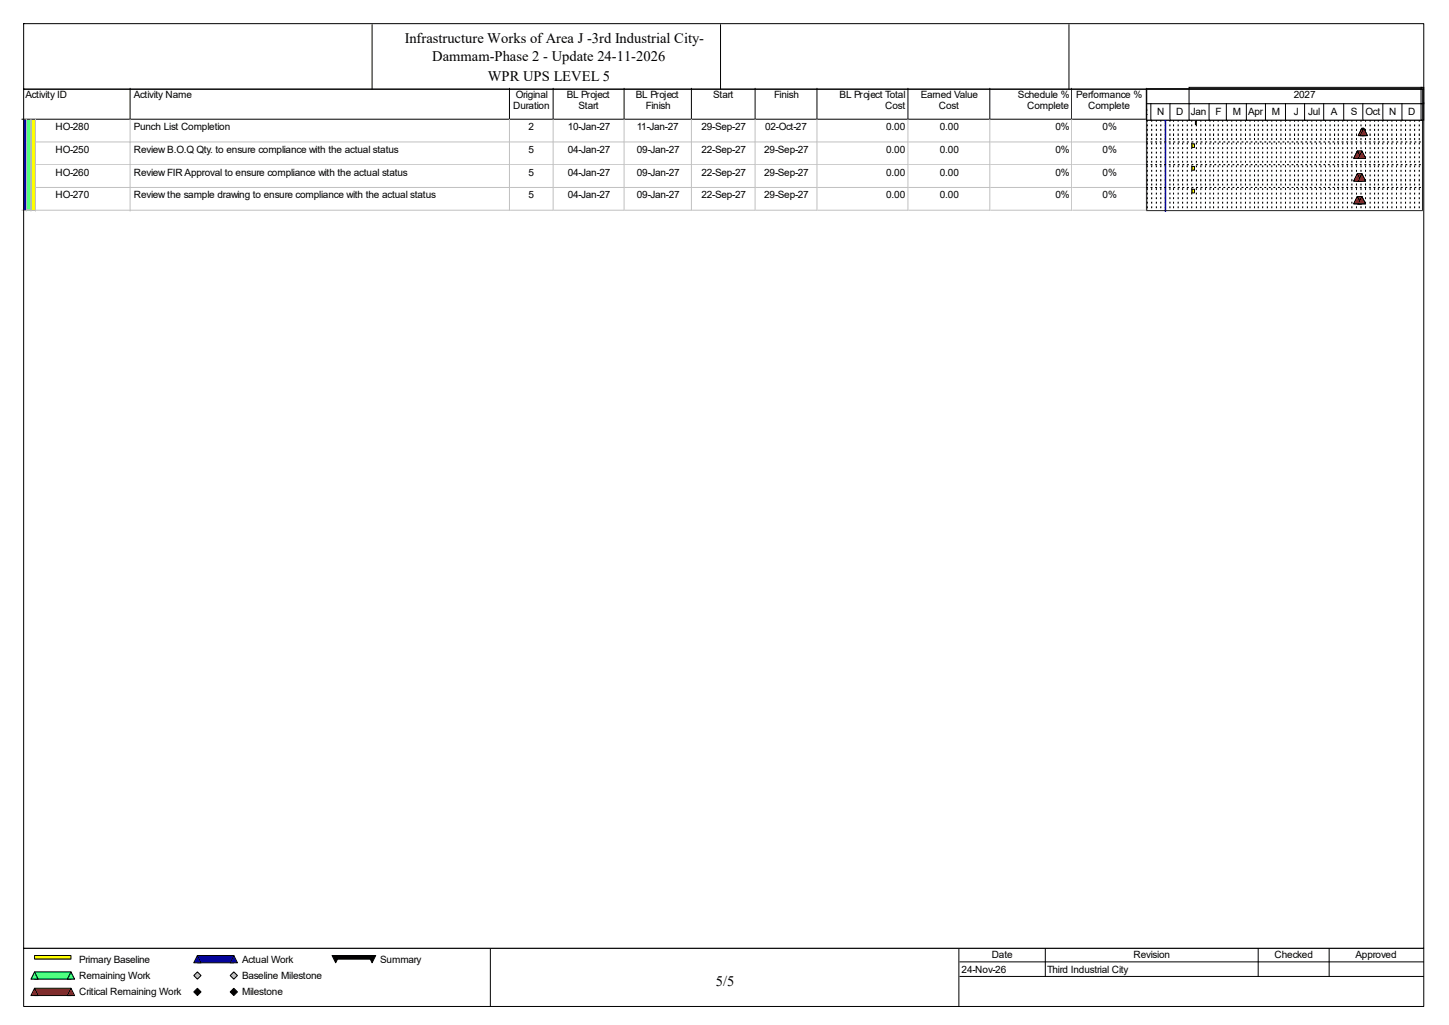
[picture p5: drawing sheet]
<svg xmlns="http://www.w3.org/2000/svg" width="420mm" height="297mm" viewBox="0 0 420 297" stroke-linecap="round" stroke-linejoin="round" font-family="sans-serif">
<path d="M37.7 25.6v8.9h-31.4" fill="none" stroke="#000" stroke-width=".29"/>
<path d="M38 25.6h109.9v9.2h-109.9z" fill="#fff"/>
<path d="M147.7 25.6v8.9h-110" fill="none" stroke="#000" stroke-width=".29"/>
<path d="M147.9 25.6h12.7v9.2h-12.7z" fill="#fff"/>
<path d="M160.3 25.6v8.9h-12.6" fill="none" stroke="#000" stroke-width=".29"/>
<path d="M160.6 25.6h20.5v9.2h-20.5z" fill="#fff"/>
<path d="M180.9 25.6v8.9h-20.6" fill="none" stroke="#000" stroke-width=".29"/>
<path d="M181.1 25.6h19.6v9.2h-19.6z" fill="#fff"/>
<path d="M200.4 25.6v8.9h-19.5" fill="none" stroke="#000" stroke-width=".29"/>
<path d="M200.7 25.6h18.4v9.2h-18.4z" fill="#fff"/>
<path d="M218.9 25.6v8.9h-18.5" fill="none" stroke="#000" stroke-width=".29"/>
<path d="M219.1 25.6h18v9.2h-18z" fill="#fff"/>
<path d="M236.8 25.6v8.9h-17.9" fill="none" stroke="#000" stroke-width=".29"/>
<path d="M237.1 25.6h26.3v9.2h-26.3z" fill="#fff"/>
<path d="M263.2 25.6v8.9h-26.4" fill="none" stroke="#000" stroke-width=".29"/>
<path d="M263.4 25.6h23.7v9.2h-23.7z" fill="#fff"/>
<path d="M286.9 25.6v8.9h-23.7" fill="none" stroke="#000" stroke-width=".29"/>
<path d="M287.1 25.6h23.8v9.2h-23.8z" fill="#fff"/>
<path d="M310.6 25.6v8.9h-23.7" fill="none" stroke="#000" stroke-width=".29"/>
<path d="M310.9 25.6h21.6v9.2h-21.6z" fill="#fff"/>
<path d="M332.3 25.6v8.9h-21.7" fill="none" stroke="#000" stroke-width=".29"/>
<path d="M6.6 34.8h1.3v6.6h-1.3z" fill="#00f"/>
<path d="M7.6 34.5v6.9" fill="none" stroke="#c0c0c0" stroke-width=".29"/>
<path d="M7.9 34.8h1.3v6.6h-1.3z" fill="#80ff80"/>
<path d="M9 34.5v6.9" fill="none" stroke="#c0c0c0" stroke-width=".29"/>
<path d="M9.2 34.8h1.3v6.6h-1.3z" fill="#ff0"/>
<path d="M10.3 34.5v6.9" fill="none" stroke="#c0c0c0" stroke-width=".29"/>
<path d="M10.5 34.8h27.5v6.6h-27.5z" fill="#fff"/>
<path d="M37.7 34.5v6.9M10.3 41.1h27.7" fill="none" stroke="#c0c0c0" stroke-width=".29"/>
<path d="M38 34.8h109.9v6.6h-109.9z" fill="#fff"/>
<path d="M147.7 34.5v6.6h-109.7" fill="none" stroke="#c0c0c0" stroke-width=".29"/>
<path d="M147.9 34.8h12.7v6.6h-12.7z" fill="#fff"/>
<path d="M160.3 34.5v6.6h-12.4" fill="none" stroke="#c0c0c0" stroke-width=".29"/>
<path d="M160.6 34.8h20.5v6.6h-20.5z" fill="#fff"/>
<path d="M180.9 34.5v6.6h-20.3" fill="none" stroke="#c0c0c0" stroke-width=".29"/>
<path d="M181.1 34.8h19.6v6.6h-19.6z" fill="#fff"/>
<path d="M200.4 34.5v6.6h-19.2" fill="none" stroke="#c0c0c0" stroke-width=".29"/>
<path d="M200.7 34.8h18.4v6.6h-18.4z" fill="#fff"/>
<path d="M218.9 34.5v6.6h-18.2" fill="none" stroke="#c0c0c0" stroke-width=".29"/>
<path d="M219.1 34.8h18v6.6h-18z" fill="#fff"/>
<path d="M236.8 34.5v6.6h-17.7" fill="none" stroke="#c0c0c0" stroke-width=".29"/>
<path d="M237.1 34.8h26.3v6.6h-26.3z" fill="#fff"/>
<path d="M263.2 34.5v6.6h-26.1" fill="none" stroke="#c0c0c0" stroke-width=".29"/>
<path d="M263.4 34.8h23.7v6.6h-23.7z" fill="#fff"/>
<path d="M286.9 34.5v6.6h-23.5" fill="none" stroke="#c0c0c0" stroke-width=".29"/>
<path d="M287.1 34.8h23.8v6.6h-23.8z" fill="#fff"/>
<path d="M310.6 34.5v6.6h-23.4" fill="none" stroke="#c0c0c0" stroke-width=".29"/>
<path d="M310.9 34.8h21.6v6.6h-21.6z" fill="#fff"/>
<path d="M332.3 34.5v6.6h-21.4" fill="none" stroke="#c0c0c0" stroke-width=".29"/>
<path d="M6.6 41.4h1.3v6.6h-1.3z" fill="#00f"/>
<path d="M7.6 41.1v6.9" fill="none" stroke="#c0c0c0" stroke-width=".29"/>
<path d="M7.9 41.4h1.3v6.6h-1.3z" fill="#80ff80"/>
<path d="M9 41.1v6.9" fill="none" stroke="#c0c0c0" stroke-width=".29"/>
<path d="M9.2 41.4h1.3v6.6h-1.3z" fill="#ff0"/>
<path d="M10.3 41.1v6.9" fill="none" stroke="#c0c0c0" stroke-width=".29"/>
<path d="M10.5 41.4h27.5v6.6h-27.5z" fill="#fff"/>
<path d="M10.3 47.7h27.7M37.7 41.1v6.9" fill="none" stroke="#c0c0c0" stroke-width=".29"/>
<path d="M38 41.4h109.9v6.6h-109.9z" fill="#fff"/>
<path d="M147.7 41.1v6.6h-109.7" fill="none" stroke="#c0c0c0" stroke-width=".29"/>
<path d="M147.9 41.4h12.7v6.6h-12.7z" fill="#fff"/>
<path d="M160.3 41.1v6.6h-12.4" fill="none" stroke="#c0c0c0" stroke-width=".29"/>
<path d="M160.6 41.4h20.5v6.6h-20.5z" fill="#fff"/>
<path d="M180.9 41.1v6.6h-20.3" fill="none" stroke="#c0c0c0" stroke-width=".29"/>
<path d="M181.1 41.4h19.6v6.6h-19.6z" fill="#fff"/>
<path d="M200.4 41.1v6.6h-19.2" fill="none" stroke="#c0c0c0" stroke-width=".29"/>
<path d="M200.7 41.4h18.4v6.6h-18.4z" fill="#fff"/>
<path d="M218.9 41.1v6.6h-18.2" fill="none" stroke="#c0c0c0" stroke-width=".29"/>
<path d="M219.1 41.4h18v6.6h-18z" fill="#fff"/>
<path d="M236.8 41.1v6.6h-17.7" fill="none" stroke="#c0c0c0" stroke-width=".29"/>
<path d="M237.1 41.4h26.3v6.6h-26.3z" fill="#fff"/>
<path d="M263.2 41.1v6.6h-26.1" fill="none" stroke="#c0c0c0" stroke-width=".29"/>
<path d="M263.4 41.4h23.7v6.6h-23.7z" fill="#fff"/>
<path d="M286.9 41.1v6.6h-23.5" fill="none" stroke="#c0c0c0" stroke-width=".29"/>
<path d="M287.1 41.4h23.8v6.6h-23.8z" fill="#fff"/>
<path d="M310.6 41.1v6.6h-23.4" fill="none" stroke="#c0c0c0" stroke-width=".29"/>
<path d="M310.9 41.4h21.6v6.6h-21.6z" fill="#fff"/>
<path d="M332.3 41.1v6.6h-21.4" fill="none" stroke="#c0c0c0" stroke-width=".29"/>
<path d="M6.6 48h1.3v6.6h-1.3z" fill="#00f"/>
<path d="M7.6 47.7v6.9" fill="none" stroke="#c0c0c0" stroke-width=".29"/>
<path d="M7.9 48h1.3v6.6h-1.3z" fill="#80ff80"/>
<path d="M9 47.7v6.9" fill="none" stroke="#c0c0c0" stroke-width=".29"/>
<path d="M9.2 48h1.3v6.6h-1.3z" fill="#ff0"/>
<path d="M10.3 47.7v6.9" fill="none" stroke="#c0c0c0" stroke-width=".29"/>
<path d="M10.5 48h27.5v6.6h-27.5z" fill="#fff"/>
<path d="M10.3 54.3h27.7M37.7 47.7v6.9" fill="none" stroke="#c0c0c0" stroke-width=".29"/>
<path d="M38 48h109.9v6.6h-109.9z" fill="#fff"/>
<path d="M147.7 47.7v6.6h-109.7" fill="none" stroke="#c0c0c0" stroke-width=".29"/>
<path d="M147.9 48h12.7v6.6h-12.7z" fill="#fff"/>
<path d="M160.3 47.7v6.6h-12.4" fill="none" stroke="#c0c0c0" stroke-width=".29"/>
<path d="M160.6 48h20.5v6.6h-20.5z" fill="#fff"/>
<path d="M180.9 47.7v6.6h-20.3" fill="none" stroke="#c0c0c0" stroke-width=".29"/>
<path d="M181.1 48h19.6v6.6h-19.6z" fill="#fff"/>
<path d="M200.4 47.7v6.6h-19.2" fill="none" stroke="#c0c0c0" stroke-width=".29"/>
<path d="M200.7 48h18.4v6.6h-18.4z" fill="#fff"/>
<path d="M218.9 47.7v6.6h-18.2" fill="none" stroke="#c0c0c0" stroke-width=".29"/>
<path d="M219.1 48h18v6.6h-18z" fill="#fff"/>
<path d="M236.8 47.7v6.6h-17.7" fill="none" stroke="#c0c0c0" stroke-width=".29"/>
<path d="M237.1 48h26.3v6.6h-26.3z" fill="#fff"/>
<path d="M263.2 47.7v6.6h-26.1" fill="none" stroke="#c0c0c0" stroke-width=".29"/>
<path d="M263.4 48h23.7v6.6h-23.7z" fill="#fff"/>
<path d="M286.9 47.7v6.6h-23.5" fill="none" stroke="#c0c0c0" stroke-width=".29"/>
<path d="M287.1 48h23.8v6.6h-23.8z" fill="#fff"/>
<path d="M310.6 47.7v6.6h-23.4" fill="none" stroke="#c0c0c0" stroke-width=".29"/>
<path d="M310.9 48h21.6v6.6h-21.6z" fill="#fff"/>
<path d="M332.3 47.7v6.6h-21.4" fill="none" stroke="#c0c0c0" stroke-width=".29"/>
<path d="M6.6 54.6h1.3v6.6h-1.3z" fill="#00f"/>
<path d="M7.6 54.3v6.9M6.3 60.9h1.6" fill="none" stroke="#c0c0c0" stroke-width=".29"/>
<path d="M7.9 54.6h1.3v6.6h-1.3z" fill="#80ff80"/>
<path d="M9 54.3v6.9M7.6 60.9h1.6" fill="none" stroke="#c0c0c0" stroke-width=".29"/>
<path d="M9.2 54.6h1.3v6.6h-1.3z" fill="#ff0"/>
<path d="M10.3 54.3v6.9M9 60.9h1.5" fill="none" stroke="#c0c0c0" stroke-width=".29"/>
<path d="M10.5 54.6h27.5v6.6h-27.5z" fill="#fff"/>
<path d="M37.7 54.3v6.9M10.3 60.9h27.7" fill="none" stroke="#c0c0c0" stroke-width=".29"/>
<path d="M38 54.6h109.9v6.6h-109.9z" fill="#fff"/>
<path d="M147.7 54.3v6.6h-109.7" fill="none" stroke="#c0c0c0" stroke-width=".29"/>
<path d="M147.9 54.6h12.7v6.6h-12.7z" fill="#fff"/>
<path d="M160.3 54.3v6.6h-12.4" fill="none" stroke="#c0c0c0" stroke-width=".29"/>
<path d="M160.6 54.6h20.5v6.6h-20.5z" fill="#fff"/>
<path d="M180.9 54.3v6.6h-20.3" fill="none" stroke="#c0c0c0" stroke-width=".29"/>
<path d="M181.1 54.6h19.6v6.6h-19.6z" fill="#fff"/>
<path d="M200.4 54.3v6.6h-19.2" fill="none" stroke="#c0c0c0" stroke-width=".29"/>
<path d="M200.7 54.6h18.4v6.6h-18.4z" fill="#fff"/>
<path d="M218.9 54.3v6.6h-18.2" fill="none" stroke="#c0c0c0" stroke-width=".29"/>
<path d="M219.1 54.6h18v6.6h-18z" fill="#fff"/>
<path d="M236.8 54.3v6.6h-17.7" fill="none" stroke="#c0c0c0" stroke-width=".29"/>
<path d="M237.1 54.6h26.3v6.6h-26.3z" fill="#fff"/>
<path d="M263.2 54.3v6.6h-26.1" fill="none" stroke="#c0c0c0" stroke-width=".29"/>
<path d="M263.4 54.6h23.7v6.6h-23.7z" fill="#fff"/>
<path d="M286.9 54.3v6.6h-23.5" fill="none" stroke="#c0c0c0" stroke-width=".29"/>
<path d="M287.1 54.6h23.8v6.6h-23.8z" fill="#fff"/>
<path d="M310.6 54.3v6.6h-23.4" fill="none" stroke="#c0c0c0" stroke-width=".29"/>
<path d="M310.9 54.6h21.6v6.6h-21.6z" fill="#fff"/>
<path d="M332.3 54.3v6.6h-21.4" fill="none" stroke="#c0c0c0" stroke-width=".29"/>
<path d="M332.2 25.6h80.2v35.6h-80.2z" fill="#fff"/>
<path d="M332.2 25.5h79.9v9.3h-79.9z" fill-rule="evenodd" fill="#fff" stroke="#000" stroke-width=".29"/>
<g fill="none" stroke="#000" stroke-width=".29">
<path d="M332.5 34.8v.5M332.5 36.1v.6M332.5 37.4v.6M332.5 38.8v.5M333.8 34.8v.5M333.8 36.1v.6M333.8 37.4v.6M333.8 38.8v.5M335.2 34.8v.5M335.2 36.1v.6M335.2 37.4v.6M335.2 38.8v.5"/>
<path d="M336.5 34.8v.5M336.5 36.1v.6M336.5 37.4v.6M336.5 38.8v.5M337.8 34.8v.5M337.8 36.1v.6M337.8 37.4v.6M337.8 38.8v.5M339.1 34.8v.5M339.1 36.1v.6M339.1 37.4v.6M339.1 38.8v.5"/>
<path d="M340.2 34.8v.5M340.2 36.1v.6M340.2 37.4v.6M340.2 38.8v.5M341.5 34.8v.5M341.5 36.1v.6M341.5 37.4v.6M341.5 38.8v.5M342.8 34.8v.5M342.8 36.1v.6M342.8 37.4v.6M342.8 38.8v.5"/>
<path d="M344.1 34.8v.5M344.1 36.1v.6M344.1 37.4v.6M344.1 38.8v.5M345.4 34.8v.5M345.4 36.1v.6M345.4 37.4v.6M345.4 38.8v.5M346.8 34.8v.5M346.8 36.1v.6M346.8 37.4v.6M346.8 38.8v.5"/>
<path d="M348.1 34.8v.5M348.1 36.1v.6M348.1 37.4v.6M348.1 38.8v.5M349.4 34.8v.5M349.4 36.1v.6M349.4 37.4v.6M349.4 38.8v.5M350.7 34.8v.5M350.7 36.1v.6M350.7 37.4v.6M350.7 38.8v.5"/>
<path d="M351.8 34.8v.5M351.8 36.1v.6M351.8 37.4v.6M351.8 38.8v.5M353.1 34.8v.5M353.1 36.1v.6M353.1 37.4v.6M353.1 38.8v.5M354.4 34.8v.5M354.4 36.1v.6M354.4 37.4v.6M354.4 38.8v.5"/>
<path d="M355.7 34.8v.5M355.7 36.1v.6M355.7 37.4v.6M355.7 38.8v.5M357 34.8v.5M357 36.1v.6M357 37.4v.6M357 38.8v.5M358.4 34.8v.5M358.4 36.1v.6M358.4 37.4v.6M358.4 38.8v.5"/>
<path d="M359.7 34.8v.5M359.7 36.1v.6M359.7 37.4v.6M359.7 38.8v.5M361 34.8v.5M361 36.1v.6M361 37.4v.6M361 38.8v.5M362.3 34.8v.5M362.3 36.1v.6M362.3 37.4v.6M362.3 38.8v.5"/>
<path d="M363.6 34.8v.5M363.6 36.1v.6M363.6 37.4v.6M363.6 38.8v.5M364.7 34.8v.5M364.7 36.1v.6M364.7 37.4v.6M364.7 38.8v.5M366 34.8v.5M366 36.1v.6M366 37.4v.6M366 38.8v.5"/>
<path d="M367.3 34.8v.5M367.3 36.1v.6M367.3 37.4v.6M367.3 38.8v.5M368.6 34.8v.5M368.6 36.1v.6M368.6 37.4v.6M368.6 38.8v.5M370 34.8v.5M370 36.1v.6M370 37.4v.6M370 38.8v.5"/>
<path d="M371.3 34.8v.5M371.3 36.1v.6M371.3 37.4v.6M371.3 38.8v.5M372.6 34.8v.5M372.6 36.1v.6M372.6 37.4v.6M372.6 38.8v.5M373.9 34.8v.5M373.9 36.1v.6M373.9 37.4v.6M373.9 38.8v.5"/>
<path d="M375.2 34.8v.5M375.2 36.1v.6M375.2 37.4v.6M375.2 38.8v.5M376.3 34.8v.5M376.3 36.1v.6M376.3 37.4v.6M376.3 38.8v.5M377.6 34.8v.5M377.6 36.1v.6M377.6 37.4v.6M377.6 38.8v.5"/>
<path d="M378.9 34.8v.5M378.9 36.1v.6M378.9 37.4v.6M378.9 38.8v.5M380.2 34.8v.5M380.2 36.1v.6M380.2 37.4v.6M380.2 38.8v.5M381.6 34.8v.5M381.6 36.1v.6M381.6 37.4v.6M381.6 38.8v.5"/>
<path d="M382.9 34.8v.5M382.9 36.1v.6M382.9 37.4v.6M382.9 38.8v.5M384.2 34.8v.5M384.2 36.1v.6M384.2 37.4v.6M384.2 38.8v.5M385.5 34.8v.5M385.5 36.1v.6M385.5 37.4v.6M385.5 38.8v.5"/>
<path d="M386.8 34.8v.5M386.8 36.1v.6M386.8 37.4v.6M386.8 38.8v.5M387.9 34.8v.5M387.9 36.1v.6M387.9 37.4v.6M387.9 38.8v.5M389.2 34.8v.5M389.2 36.1v.6M389.2 37.4v.6M389.2 38.8v.5"/>
<path d="M390.5 34.8v.5M390.5 36.1v.6M390.5 37.4v.6M390.5 38.8v.5M391.8 34.8v.5M391.8 36.1v.6M391.8 37.4v.6M391.8 38.8v.5M393.2 34.8v.5M393.2 36.1v.6M393.2 37.4v.6M393.2 38.8v.5"/>
<path d="M394.5 34.8v.5M394.5 36.1v.6M394.5 37.4v.6M394.5 38.8v.5M395.8 34.8v.5M395.8 36.1v.6M395.8 37.4v.6M395.8 38.8v.5M397.1 34.8v.5M397.1 36.1v.6M397.1 37.4v.6M397.1 38.8v.5"/>
<path d="M398.4 34.8v.5M398.4 36.1v.6M398.4 37.4v.6M398.4 38.8v.5M399.5 34.8v.5M399.5 36.1v.6M399.5 37.4v.6M399.5 38.8v.5M400.8 34.8v.5M400.8 36.1v.6M400.8 37.4v.6M400.8 38.8v.5"/>
<path d="M402.1 34.8v.5M402.1 36.1v.6M402.1 37.4v.6M402.1 38.8v.5M403.4 34.8v.5M403.4 36.1v.6M403.4 37.4v.6M403.4 38.8v.5M404.8 34.8v.5M404.8 36.1v.6M404.8 37.4v.6M404.8 38.8v.5"/>
<path d="M406.1 34.8v.5M406.1 36.1v.6M406.1 37.4v.6M406.1 38.8v.5M407.4 34.8v.5M407.4 36.1v.6M407.4 37.4v.6M407.4 38.8v.5M408.7 34.8v.5M408.7 36.1v.6M408.7 37.4v.6M408.7 38.8v.5"/>
<path d="M410 34.8v.5M410 36.1v.6M410 37.4v.6M410 38.8v.5M411.4 34.8v.5M411.4 36.1v.6M411.4 37.4v.6M411.4 38.8v.5M332.5 40.1v.5M332.5 41.4v.5M332.5 42.7v.5M332.5 44v.6"/>
<path d="M332.5 45.4v.5M332.5 46.7v.5M332.5 48v.5M332.5 49.3v.5M332.5 50.6v.6M332.5 51.9v.6M332.5 53.3v.5M332.5 54.6v.5M332.5 55.9v.5M332.5 57.2v.5M332.5 58.5v.6M332.5 59.9v.5"/>
<path d="M333.8 40.1v.5M333.8 41.4v.5M333.8 42.7v.5M333.8 44v.6M333.8 45.4v.5M333.8 46.7v.5M333.8 48v.5M333.8 49.3v.5M333.8 50.6v.6M333.8 51.9v.6M333.8 53.3v.5M333.8 54.6v.5"/>
<path d="M333.8 55.9v.5M333.8 57.2v.5M333.8 58.5v.6M333.8 59.9v.5M335.2 40.1v.5M335.2 41.4v.5M335.2 42.7v.5M335.2 44v.6M335.2 45.4v.5M335.2 46.7v.5M335.2 48v.5M335.2 49.3v.5"/>
<path d="M335.2 50.6v.6M335.2 51.9v.6M335.2 53.3v.5M335.2 54.6v.5M335.2 55.9v.5M335.2 57.2v.5M335.2 58.5v.6M335.2 59.9v.5M336.5 40.1v.5M336.5 41.4v.5M336.5 42.7v.5M336.5 44v.6"/>
<path d="M336.5 45.4v.5M336.5 46.7v.5M336.5 48v.5M336.5 49.3v.5M336.5 50.6v.6M336.5 51.9v.6M336.5 53.3v.5M336.5 54.6v.5M336.5 55.9v.5M336.5 57.2v.5M336.5 58.5v.6M336.5 59.9v.5"/>
<path d="M337.8 40.1v.5M337.8 41.4v.5M337.8 42.7v.5M337.8 44v.6M337.8 45.4v.5M337.8 46.7v.5M337.8 48v.5M337.8 49.3v.5M337.8 50.6v.6M337.8 51.9v.6M337.8 53.3v.5M337.8 54.6v.5"/>
<path d="M337.8 55.9v.5M337.8 57.2v.5M337.8 58.5v.6M337.8 59.9v.5M339.1 40.1v.5M339.1 41.4v.5M339.1 42.7v.5M339.1 44v.6M339.1 45.4v.5M339.1 46.7v.5M339.1 48v.5M339.1 49.3v.5"/>
<path d="M339.1 50.6v.6M339.1 51.9v.6M339.1 53.3v.5M339.1 54.6v.5M339.1 55.9v.5M339.1 57.2v.5M339.1 58.5v.6M339.1 59.9v.5M340.2 40.1v.5M340.2 41.4v.5M340.2 42.7v.5M340.2 44v.6"/>
<path d="M340.2 45.4v.5M340.2 46.7v.5M340.2 48v.5M340.2 49.3v.5M340.2 50.6v.6M340.2 51.9v.6M340.2 53.3v.5M340.2 54.6v.5M340.2 55.9v.5M340.2 57.2v.5M340.2 58.5v.6M340.2 59.9v.5"/>
<path d="M341.5 40.1v.5M341.5 41.4v.5M341.5 42.7v.5M341.5 44v.6M341.5 45.4v.5M341.5 46.7v.5M341.5 48v.5M341.5 49.3v.5M341.5 50.6v.6M341.5 51.9v.6M341.5 53.3v.5M341.5 54.6v.5"/>
<path d="M341.5 55.9v.5M341.5 57.2v.5M341.5 58.5v.6M341.5 59.9v.5M342.8 40.1v.5M342.8 41.4v.5M342.8 42.7v.5M342.8 44v.6M342.8 45.4v.5M342.8 46.7v.5M342.8 48v.5M342.8 49.3v.5"/>
<path d="M342.8 50.6v.6M342.8 51.9v.6M342.8 53.3v.5M342.8 54.6v.5M342.8 55.9v.5M342.8 57.2v.5M342.8 58.5v.6M342.8 59.9v.5M344.1 40.1v.5M344.1 41.4v.5M344.1 42.7v.5M344.1 44v.6"/>
<path d="M344.1 45.4v.5M344.1 46.7v.5M344.1 48v.5M344.1 49.3v.5M344.1 50.6v.6M344.1 51.9v.6M344.1 53.3v.5M344.1 54.6v.5M344.1 55.9v.5M344.1 57.2v.5M344.1 58.5v.6M344.1 59.9v.5"/>
<path d="M345.4 40.1v.5M345.4 41.4v.5M345.4 42.7v.5M345.4 44v.6M345.4 45.4v.5M345.4 46.7v.5M345.4 48v.5M345.4 49.3v.5M345.4 50.6v.6M345.4 51.9v.6M345.4 53.3v.5M345.4 54.6v.5"/>
<path d="M345.4 55.9v.5M345.4 57.2v.5M345.4 58.5v.6M345.4 59.9v.5M346.8 40.1v.5M346.8 41.4v.5M346.8 42.7v.5M346.8 44v.6M346.8 45.4v.5M346.8 46.7v.5M346.8 48v.5M346.8 49.3v.5"/>
<path d="M346.8 50.6v.6M346.8 51.9v.6M346.8 53.3v.5M346.8 54.6v.5M346.8 55.9v.5M346.8 57.2v.5M346.8 58.5v.6M346.8 59.9v.5M348.1 40.1v.5M348.1 41.4v.5M348.1 42.7v.5M348.1 44v.6"/>
<path d="M348.1 45.4v.5M348.1 46.7v.5M348.1 48v.5M348.1 49.3v.5M348.1 50.6v.6M348.1 51.9v.6M348.1 53.3v.5M348.1 54.6v.5M348.1 55.9v.5M348.1 57.2v.5M348.1 58.5v.6M348.1 59.9v.5"/>
<path d="M349.4 40.1v.5M349.4 41.4v.5M349.4 42.7v.5M349.4 44v.6M349.4 45.4v.5M349.4 46.7v.5M349.4 48v.5M349.4 49.3v.5M349.4 50.6v.6M349.4 51.9v.6M349.4 53.3v.5M349.4 54.6v.5"/>
<path d="M349.4 55.9v.5M349.4 57.2v.5M349.4 58.5v.6M349.4 59.9v.5M350.7 40.1v.5M350.7 41.4v.5M350.7 42.7v.5M350.7 44v.6M350.7 45.4v.5M350.7 46.7v.5M350.7 48v.5M350.7 49.3v.5"/>
<path d="M350.7 50.6v.6M350.7 51.9v.6M350.7 53.3v.5M350.7 54.6v.5M350.7 55.9v.5M350.7 57.2v.5M350.7 58.5v.6M350.7 59.9v.5M351.8 40.1v.5M351.8 41.4v.5M351.8 42.7v.5M351.8 44v.6"/>
<path d="M351.8 45.4v.5M351.8 46.7v.5M351.8 48v.5M351.8 49.3v.5M351.8 50.6v.6M351.8 51.9v.6M351.8 53.3v.5M351.8 54.6v.5M351.8 55.9v.5M351.8 57.2v.5M351.8 58.5v.6M351.8 59.9v.5"/>
<path d="M353.1 40.1v.5M353.1 41.4v.5M353.1 42.7v.5M353.1 44v.6M353.1 45.4v.5M353.1 46.7v.5M353.1 48v.5M353.1 49.3v.5M353.1 50.6v.6M353.1 51.9v.6M353.1 53.3v.5M353.1 54.6v.5"/>
<path d="M353.1 55.9v.5M353.1 57.2v.5M353.1 58.5v.6M353.1 59.9v.5M354.4 40.1v.5M354.4 41.4v.5M354.4 42.7v.5M354.4 44v.6M354.4 45.4v.5M354.4 46.7v.5M354.4 48v.5M354.4 49.3v.5"/>
<path d="M354.4 50.6v.6M354.4 51.9v.6M354.4 53.3v.5M354.4 54.6v.5M354.4 55.9v.5M354.4 57.2v.5M354.4 58.5v.6M354.4 59.9v.5M355.7 40.1v.5M355.7 41.4v.5M355.7 42.7v.5M355.7 44v.6"/>
<path d="M355.7 45.4v.5M355.7 46.7v.5M355.7 48v.5M355.7 49.3v.5M355.7 50.6v.6M355.7 51.9v.6M355.7 53.3v.5M355.7 54.6v.5M355.7 55.9v.5M355.7 57.2v.5M355.7 58.5v.6M355.7 59.9v.5"/>
<path d="M357 40.1v.5M357 41.4v.5M357 42.7v.5M357 44v.6M357 45.4v.5M357 46.7v.5M357 48v.5M357 49.3v.5M357 50.6v.6M357 51.9v.6M357 53.3v.5M357 54.6v.5"/>
<path d="M357 55.9v.5M357 57.2v.5M357 58.5v.6M357 59.9v.5M358.4 40.1v.5M358.4 41.4v.5M358.4 42.7v.5M358.4 44v.6M358.4 45.4v.5M358.4 46.7v.5M358.4 48v.5M358.4 49.3v.5"/>
<path d="M358.4 50.6v.6M358.4 51.9v.6M358.4 53.3v.5M358.4 54.6v.5M358.4 55.9v.5M358.4 57.2v.5M358.4 58.5v.6M358.4 59.9v.5M359.7 40.1v.5M359.7 41.4v.5M359.7 42.7v.5M359.7 44v.6"/>
<path d="M359.7 45.4v.5M359.7 46.7v.5M359.7 48v.5M359.7 49.3v.5M359.7 50.6v.6M359.7 51.9v.6M359.7 53.3v.5M359.7 54.6v.5M359.7 55.9v.5M359.7 57.2v.5M359.7 58.5v.6M359.7 59.9v.5"/>
<path d="M361 40.1v.5M361 41.4v.5M361 42.7v.5M361 44v.6M361 45.4v.5M361 46.7v.5M361 48v.5M361 49.3v.5M361 50.6v.6M361 51.9v.6M361 53.3v.5M361 54.6v.5"/>
<path d="M361 55.9v.5M361 57.2v.5M361 58.5v.6M361 59.9v.5M362.3 40.1v.5M362.3 41.4v.5M362.3 42.7v.5M362.3 44v.6M362.3 45.4v.5M362.3 46.7v.5M362.3 48v.5M362.3 49.3v.5"/>
<path d="M362.3 50.6v.6M362.3 51.9v.6M362.3 53.3v.5M362.3 54.6v.5M362.3 55.9v.5M362.3 57.2v.5M362.3 58.5v.6M362.3 59.9v.5M363.6 40.1v.5M363.6 41.4v.5M363.6 42.7v.5M363.6 44v.6"/>
<path d="M363.6 45.4v.5M363.6 46.7v.5M363.6 48v.5M363.6 49.3v.5M363.6 50.6v.6M363.6 51.9v.6M363.6 53.3v.5M363.6 54.6v.5M363.6 55.9v.5M363.6 57.2v.5M363.6 58.5v.6M363.6 59.9v.5"/>
<path d="M364.7 40.1v.5M364.7 41.4v.5M364.7 42.7v.5M364.7 44v.6M364.7 45.4v.5M364.7 46.7v.5M364.7 48v.5M364.7 49.3v.5M364.7 50.6v.6M364.7 51.9v.6M364.7 53.3v.5M364.7 54.6v.5"/>
<path d="M364.7 55.9v.5M364.7 57.2v.5M364.7 58.5v.6M364.7 59.9v.5M366 40.1v.5M366 41.4v.5M366 42.7v.5M366 44v.6M366 45.4v.5M366 46.7v.5M366 48v.5M366 49.3v.5"/>
<path d="M366 50.6v.6M366 51.9v.6M366 53.3v.5M366 54.6v.5M366 55.9v.5M366 57.2v.5M366 58.5v.6M366 59.9v.5M367.3 40.1v.5M367.3 41.4v.5M367.3 42.7v.5M367.3 44v.6"/>
<path d="M367.3 45.4v.5M367.3 46.7v.5M367.3 48v.5M367.3 49.3v.5M367.3 50.6v.6M367.3 51.9v.6M367.3 53.3v.5M367.3 54.6v.5M367.3 55.9v.5M367.3 57.2v.5M367.3 58.5v.6M367.3 59.9v.5"/>
<path d="M368.6 40.1v.5M368.6 41.4v.5M368.6 42.7v.5M368.6 44v.6M368.6 45.4v.5M368.6 46.7v.5M368.6 48v.5M368.6 49.3v.5M368.6 50.6v.6M368.6 51.9v.6M368.6 53.3v.5M368.6 54.6v.5"/>
<path d="M368.6 55.9v.5M368.6 57.2v.5M368.6 58.5v.6M368.6 59.9v.5M370 40.1v.5M370 41.4v.5M370 42.7v.5M370 44v.6M370 45.4v.5M370 46.7v.5M370 48v.5M370 49.3v.5"/>
<path d="M370 50.6v.6M370 51.9v.6M370 53.3v.5M370 54.6v.5M370 55.9v.5M370 57.2v.5M370 58.5v.6M370 59.9v.5M371.3 40.1v.5M371.3 41.4v.5M371.3 42.7v.5M371.3 44v.6"/>
<path d="M371.3 45.4v.5M371.3 46.7v.5M371.3 48v.5M371.3 49.3v.5M371.3 50.6v.6M371.3 51.9v.6M371.3 53.3v.5M371.3 54.6v.5M371.3 55.9v.5M371.3 57.2v.5M371.3 58.5v.6M371.3 59.9v.5"/>
<path d="M372.6 40.1v.5M372.6 41.4v.5M372.6 42.7v.5M372.6 44v.6M372.6 45.4v.5M372.6 46.7v.5M372.6 48v.5M372.6 49.3v.5M372.6 50.6v.6M372.6 51.9v.6M372.6 53.3v.5M372.6 54.6v.5"/>
<path d="M372.6 55.9v.5M372.6 57.2v.5M372.6 58.5v.6M372.6 59.9v.5M373.9 40.1v.5M373.9 41.4v.5M373.9 42.7v.5M373.9 44v.6M373.9 45.4v.5M373.9 46.7v.5M373.9 48v.5M373.9 49.3v.5"/>
<path d="M373.9 50.6v.6M373.9 51.9v.6M373.9 53.3v.5M373.9 54.6v.5M373.9 55.9v.5M373.9 57.2v.5M373.9 58.5v.6M373.9 59.9v.5M375.2 40.1v.5M375.2 41.4v.5M375.2 42.7v.5M375.2 44v.6"/>
<path d="M375.2 45.4v.5M375.2 46.7v.5M375.2 48v.5M375.2 49.3v.5M375.2 50.6v.6M375.2 51.9v.6M375.2 53.3v.5M375.2 54.6v.5M375.2 55.9v.5M375.2 57.2v.5M375.2 58.5v.6M375.2 59.9v.5"/>
<path d="M376.3 40.1v.5M376.3 41.4v.5M376.3 42.7v.5M376.3 44v.6M376.3 45.4v.5M376.3 46.7v.5M376.3 48v.5M376.3 49.3v.5M376.3 50.6v.6M376.3 51.9v.6M376.3 53.3v.5M376.3 54.6v.5"/>
<path d="M376.3 55.9v.5M376.3 57.2v.5M376.3 58.5v.6M376.3 59.9v.5M377.6 40.1v.5M377.6 41.4v.5M377.6 42.7v.5M377.6 44v.6M377.6 45.4v.5M377.6 46.7v.5M377.6 48v.5M377.6 49.3v.5"/>
<path d="M377.6 50.6v.6M377.6 51.9v.6M377.6 53.3v.5M377.6 54.6v.5M377.6 55.9v.5M377.6 57.2v.5M377.6 58.5v.6M377.6 59.9v.5M378.9 40.1v.5M378.9 41.4v.5M378.9 42.7v.5M378.9 44v.6"/>
<path d="M378.9 45.4v.5M378.9 46.7v.5M378.9 48v.5M378.9 49.3v.5M378.9 50.6v.6M378.9 51.9v.6M378.9 53.3v.5M378.9 54.6v.5M378.9 55.9v.5M378.9 57.2v.5M378.9 58.5v.6M378.9 59.9v.5"/>
<path d="M380.2 40.1v.5M380.2 41.4v.5M380.2 42.7v.5M380.2 44v.6M380.2 45.4v.5M380.2 46.7v.5M380.2 48v.5M380.2 49.3v.5M380.2 50.6v.6M380.2 51.9v.6M380.2 53.3v.5M380.2 54.6v.5"/>
<path d="M380.2 55.9v.5M380.2 57.2v.5M380.2 58.5v.6M380.2 59.9v.5M381.6 40.1v.5M381.6 41.4v.5M381.6 42.7v.5M381.6 44v.6M381.6 45.4v.5M381.6 46.7v.5M381.6 48v.5M381.6 49.3v.5"/>
<path d="M381.6 50.6v.6M381.6 51.9v.6M381.6 53.3v.5M381.6 54.6v.5M381.6 55.9v.5M381.6 57.2v.5M381.6 58.5v.6M381.6 59.9v.5M382.9 40.1v.5M382.9 41.4v.5M382.9 42.7v.5M382.9 44v.6"/>
<path d="M382.9 45.4v.5M382.9 46.7v.5M382.9 48v.5M382.9 49.3v.5M382.9 50.6v.6M382.9 51.9v.6M382.9 53.3v.5M382.9 54.6v.5M382.9 55.9v.5M382.9 57.2v.5M382.9 58.5v.6M382.9 59.9v.5"/>
<path d="M384.2 40.1v.5M384.2 41.4v.5M384.2 42.7v.5M384.2 44v.6M384.2 45.4v.5M384.2 46.7v.5M384.2 48v.5M384.2 49.3v.5M384.2 50.6v.6M384.2 51.9v.6M384.2 53.3v.5M384.2 54.6v.5"/>
<path d="M384.2 55.9v.5M384.2 57.2v.5M384.2 58.5v.6M384.2 59.9v.5M385.5 40.1v.5M385.5 41.4v.5M385.5 42.7v.5M385.5 44v.6M385.5 45.4v.5M385.5 46.7v.5M385.5 48v.5M385.5 49.3v.5"/>
<path d="M385.5 50.6v.6M385.5 51.9v.6M385.5 53.3v.5M385.5 54.6v.5M385.5 55.9v.5M385.5 57.2v.5M385.5 58.5v.6M385.5 59.9v.5M386.8 40.1v.5M386.8 41.4v.5M386.8 42.7v.5M386.8 44v.6"/>
<path d="M386.8 45.4v.5M386.8 46.7v.5M386.8 48v.5M386.8 49.3v.5M386.8 50.6v.6M386.8 51.9v.6M386.8 53.3v.5M386.8 54.6v.5M386.8 55.9v.5M386.8 57.2v.5M386.8 58.5v.6M386.8 59.9v.5"/>
<path d="M387.9 40.1v.5M387.9 41.4v.5M387.9 42.7v.5M387.9 44v.6M387.9 45.4v.5M387.9 46.7v.5M387.9 48v.5M387.9 49.3v.5M387.9 50.6v.6M387.9 51.9v.6M387.9 53.3v.5M387.9 54.6v.5"/>
<path d="M387.9 55.9v.5M387.9 57.2v.5M387.9 58.5v.6M387.9 59.9v.5M389.2 40.1v.5M389.2 41.4v.5M389.2 42.7v.5M389.2 44v.6M389.2 45.4v.5M389.2 46.7v.5M389.2 48v.5M389.2 49.3v.5"/>
<path d="M389.2 50.6v.6M389.2 51.9v.6M389.2 53.3v.5M389.2 54.6v.5M389.2 55.9v.5M389.2 57.2v.5M389.2 58.5v.6M389.2 59.9v.5M390.5 40.1v.5M390.5 41.4v.5M390.5 42.7v.5M390.5 44v.6"/>
<path d="M390.5 45.4v.5M390.5 46.7v.5M390.5 48v.5M390.5 49.3v.5M390.5 50.6v.6M390.5 51.9v.6M390.5 53.3v.5M390.5 54.6v.5M390.5 55.9v.5M390.5 57.2v.5M390.5 58.5v.6M390.5 59.9v.5"/>
<path d="M391.8 40.1v.5M391.8 41.4v.5M391.8 42.7v.5M391.8 44v.6M391.8 45.4v.5M391.8 46.7v.5M391.8 48v.5M391.8 49.3v.5M391.8 50.6v.6M391.8 51.9v.6M391.8 53.3v.5M391.8 54.6v.5"/>
<path d="M391.8 55.9v.5M391.8 57.2v.5M391.8 58.5v.6M391.8 59.9v.5M393.2 40.1v.5M393.2 41.4v.5M393.2 42.7v.5M393.2 44v.6M393.2 45.4v.5M393.2 46.7v.5M393.2 48v.5M393.2 49.3v.5"/>
<path d="M393.2 50.6v.6M393.2 51.9v.6M393.2 53.3v.5M393.2 54.6v.5M393.2 55.9v.5M393.2 57.2v.5M393.2 58.5v.6M393.2 59.9v.5M394.5 40.1v.5M394.5 41.4v.5M394.5 42.7v.5M394.5 44v.6"/>
<path d="M394.5 45.4v.5M394.5 46.7v.5M394.5 48v.5M394.5 49.3v.5M394.5 50.6v.6M394.5 51.9v.6M394.5 53.3v.5M394.5 54.6v.5M394.5 55.9v.5M394.5 57.2v.5M394.5 58.5v.6M394.5 59.9v.5"/>
<path d="M395.8 40.1v.5M395.8 41.4v.5M395.8 42.7v.5M395.8 44v.6M395.8 45.4v.5M395.8 46.7v.5M395.8 48v.5M395.8 49.3v.5M395.8 50.6v.6M395.8 51.9v.6M395.8 53.3v.5M395.8 54.6v.5"/>
<path d="M395.8 55.9v.5M395.8 57.2v.5M395.8 58.5v.6M395.8 59.9v.5M397.1 40.1v.5M397.1 41.4v.5M397.1 42.7v.5M397.1 44v.6M397.1 45.4v.5M397.1 46.7v.5M397.1 48v.5M397.1 49.3v.5"/>
<path d="M397.1 50.6v.6M397.1 51.9v.6M397.1 53.3v.5M397.1 54.6v.5M397.1 55.9v.5M397.1 57.2v.5M397.1 58.5v.6M397.1 59.9v.5M398.4 40.1v.5M398.4 41.4v.5M398.4 42.7v.5M398.4 44v.6"/>
<path d="M398.4 45.4v.5M398.4 46.7v.5M398.4 48v.5M398.4 49.3v.5M398.4 50.6v.6M398.4 51.9v.6M398.4 53.3v.5M398.4 54.6v.5M398.4 55.9v.5M398.4 57.2v.5M398.4 58.5v.6M398.4 59.9v.5"/>
<path d="M399.5 40.1v.5M399.5 41.4v.5M399.5 42.7v.5M399.5 44v.6M399.5 45.4v.5M399.5 46.7v.5M399.5 48v.5M399.5 49.3v.5M399.5 50.6v.6M399.5 51.9v.6M399.5 53.3v.5M399.5 54.6v.5"/>
<path d="M399.5 55.9v.5M399.5 57.2v.5M399.5 58.5v.6M399.5 59.9v.5M400.8 40.1v.5M400.8 41.4v.5M400.8 42.7v.5M400.8 44v.6M400.8 45.4v.5M400.8 46.7v.5M400.8 48v.5M400.8 49.3v.5"/>
<path d="M400.8 50.6v.6M400.8 51.9v.6M400.8 53.3v.5M400.8 54.6v.5M400.8 55.9v.5M400.8 57.2v.5M400.8 58.5v.6M400.8 59.9v.5M402.1 40.1v.5M402.1 41.4v.5M402.1 42.7v.5M402.1 44v.6"/>
<path d="M402.1 45.4v.5M402.1 46.7v.5M402.1 48v.5M402.1 49.3v.5M402.1 50.6v.6M402.1 51.9v.6M402.1 53.3v.5M402.1 54.6v.5M402.1 55.9v.5M402.1 57.2v.5M402.1 58.5v.6M402.1 59.9v.5"/>
<path d="M403.4 40.1v.5M403.4 41.4v.5M403.4 42.7v.5M403.4 44v.6M403.4 45.4v.5M403.4 46.7v.5M403.4 48v.5M403.4 49.3v.5M403.4 50.6v.6M403.4 51.9v.6M403.4 53.3v.5M403.4 54.6v.5"/>
<path d="M403.4 55.9v.5M403.4 57.2v.5M403.4 58.5v.6M403.4 59.9v.5M404.8 40.1v.5M404.8 41.4v.5M404.8 42.7v.5M404.8 44v.6M404.8 45.4v.5M404.8 46.7v.5M404.8 48v.5M404.8 49.3v.5"/>
<path d="M404.8 50.6v.6M404.8 51.9v.6M404.8 53.3v.5M404.8 54.6v.5M404.8 55.9v.5M404.8 57.2v.5M404.8 58.5v.6M404.8 59.9v.5M406.1 40.1v.5M406.1 41.4v.5M406.1 42.7v.5M406.1 44v.6"/>
<path d="M406.1 45.4v.5M406.1 46.7v.5M406.1 48v.5M406.1 49.3v.5M406.1 50.6v.6M406.1 51.9v.6M406.1 53.3v.5M406.1 54.6v.5M406.1 55.9v.5M406.1 57.2v.5M406.1 58.5v.6M406.1 59.9v.5"/>
<path d="M407.4 40.1v.5M407.4 41.4v.5M407.4 42.7v.5M407.4 44v.6M407.4 45.4v.5M407.4 46.7v.5M407.4 48v.5M407.4 49.3v.5M407.4 50.6v.6M407.4 51.9v.6M407.4 53.3v.5M407.4 54.6v.5"/>
<path d="M407.4 55.9v.5M407.4 57.2v.5M407.4 58.5v.6M407.4 59.9v.5M408.7 40.1v.5M408.7 41.4v.5M408.7 42.7v.5M408.7 44v.6M408.7 45.4v.5M408.7 46.7v.5M408.7 48v.5M408.7 49.3v.5"/>
<path d="M408.7 50.6v.6M408.7 51.9v.6M408.7 53.3v.5M408.7 54.6v.5M408.7 55.9v.5M408.7 57.2v.5M408.7 58.5v.6M408.7 59.9v.5M410 40.1v.5M410 41.4v.5M410 42.7v.5M410 44v.6"/>
<path d="M410 45.4v.5M410 46.7v.5M410 48v.5M410 49.3v.5M410 50.6v.6M410 51.9v.6M410 53.3v.5M410 54.6v.5M410 55.9v.5M410 57.2v.5M410 58.5v.6M410 59.9v.5"/>
<path d="M411.4 40.1v.5M411.4 41.4v.5M411.4 42.7v.5M411.4 44v.6M411.4 45.4v.5M411.4 46.7v.5M411.4 48v.5M411.4 49.3v.5M411.4 50.6v.6M411.4 51.9v.6M411.4 53.3v.5M411.4 54.6v.5"/>
<path d="M411.4 55.9v.5M411.4 57.2v.5M411.4 58.5v.6M411.4 59.9v.5"/>
</g>
<g fill="#fff">
<path d="M332.2 25.6h80.2v8.9h-80.2z"/>
<path d="M332.2 29.8h1.4v4.7h-1.4z"/>
</g>
<path d="M332.3 29.8h1.5v5h-1.5z" fill="none" stroke="#000" stroke-width=".29"/>
<path d="M333.6 29.8h5.5v4.7h-5.5z" fill="#fff"/>
<path d="M333.6 29.8h5.8v5h-5.8z" fill="none" stroke="#000" stroke-width=".29"/>
<path d="M339.1 29.8h5.5v4.7h-5.5z" fill="#fff"/>
<path d="M339.1 29.8h5.8v5h-5.8z" fill="none" stroke="#000" stroke-width=".29"/>
<path d="M344.6 29.8h5.8v4.7h-5.8z" fill="#fff"/>
<path d="M344.6 29.8h6.1v5h-6.1z" fill="none" stroke="#000" stroke-width=".29"/>
<path d="M350.4 29.8h5.1v4.7h-5.1z" fill="#fff"/>
<path d="M350.4 29.8h5.3v5h-5.3z" fill="none" stroke="#000" stroke-width=".29"/>
<path d="M355.5 29.8h5.8v4.7h-5.8z" fill="#fff"/>
<path d="M355.5 29.8h6v5h-6z" fill="none" stroke="#000" stroke-width=".29"/>
<path d="M361.3 29.8h5.5v4.7h-5.5z" fill="#fff"/>
<path d="M361.3 29.8h5.8v5h-5.8z" fill="none" stroke="#000" stroke-width=".29"/>
<path d="M366.8 29.8h5.8v4.7h-5.8z" fill="#fff"/>
<path d="M366.8 29.8h6.1v5h-6.1z" fill="none" stroke="#000" stroke-width=".29"/>
<path d="M372.6 29.8h5.5v4.7h-5.5z" fill="#fff"/>
<path d="M372.6 29.8h5.8v5h-5.8z" fill="none" stroke="#000" stroke-width=".29"/>
<path d="M378.1 29.8h5.6v4.7h-5.6z" fill="#fff"/>
<path d="M378.1 29.8h5.8v5h-5.8z" fill="none" stroke="#000" stroke-width=".29"/>
<path d="M383.7 29.8h5.8v4.7h-5.8z" fill="#fff"/>
<path d="M383.7 29.8h6v5h-6z" fill="none" stroke="#000" stroke-width=".29"/>
<path d="M389.5 29.8h5.5v4.7h-5.5z" fill="#fff"/>
<path d="M389.5 29.8h5.8v5h-5.8z" fill="none" stroke="#000" stroke-width=".29"/>
<path d="M395 29.8h5.8v4.7h-5.8z" fill="#fff"/>
<path d="M395 29.8h6.1v5h-6.1z" fill="none" stroke="#000" stroke-width=".29"/>
<path d="M400.8 29.8h5.6v4.7h-5.6z" fill="#fff"/>
<path d="M400.8 29.8h5.8v5h-5.8z" fill="none" stroke="#000" stroke-width=".29"/>
<path d="M406.4 29.8h5.5v4.7h-5.5z" fill="#fff"/>
<path d="M406.3 29.8h5.8v5h-5.8z" fill="none" stroke="#000" stroke-width=".29"/>
<path d="M411.9 29.8h.5v4.7h-.5z" fill="#fff"/>
<path d="M411.9 29.8h.8v5h-.8z" fill="none" stroke="#000" stroke-width=".29"/>
<path d="M332.2 25.6h12.4v4.2h-12.4z" fill="#fff"/>
<path d="M332.3 25.5v4.6h12.6v-4.6" fill="none" stroke="#000" stroke-width=".29"/>
<path d="M344.6 25.6h67.3v4.2h-67.3z" fill="#fff"/>
<path d="M344.6 25.3h67.5v4.8h-67.5z" fill="none" stroke="#000" stroke-width=".29"/>
<path d="M411.9 25.6h.5v4.2h-.5z" fill="#fff"/>
<path d="M411.9 25.3h.8v4.8h-.8z" fill="none" stroke="#000" stroke-width=".29"/>
<path d="M337.8 34.8v26.4" fill="none" stroke="#00f" stroke-width=".53"/>
<path d="M346.5 35.1h.3v1h-.3z" fill-rule="evenodd" fill="#ff0" stroke="#000" stroke-width=".29"/>
<path d="M394.7 37.2h.6v2.1h-.6z" fill-rule="evenodd" fill="#00ff80" stroke="#000" stroke-width=".29"/>
<path d="M394.7 37.2h.6v2.1h-.6z" fill-rule="evenodd" fill="#f00" stroke="#000" stroke-width=".29"/>
<g fill="#00ff80" stroke="#000" stroke-width=".29">
<path d="M394.7 37.2l1.1 2.1h-2.1z"/>
<path d="M395.3 37.2l1 2.1h-2.1z"/>
</g>
<g fill="#f00" stroke="#000" stroke-width=".29">
<path d="M394.7 37.2l1.1 2.1h-2.1z"/>
<path d="M395.3 37.2l1 2.1h-2.1z"/>
</g>
<path d="M345.4 41.7h.8v1h-.8z" fill-rule="evenodd" fill="#ff0" stroke="#000" stroke-width=".29"/>
<path d="M393.4 43.8h1.3v2.1h-1.3z" fill-rule="evenodd" fill="#00ff80" stroke="#000" stroke-width=".29"/>
<path d="M393.4 43.8h1.3v2.1h-1.3z" fill-rule="evenodd" fill="#f00" stroke="#000" stroke-width=".29"/>
<g fill="#00ff80" stroke="#000" stroke-width=".29">
<path d="M393.4 43.8l1.1 2.1h-2.1z"/>
<path d="M394.7 43.8l1.1 2.1h-2.1z"/>
</g>
<g fill="#f00" stroke="#000" stroke-width=".29">
<path d="M393.4 43.8l1.1 2.1h-2.1z"/>
<path d="M394.7 43.8l1.1 2.1h-2.1z"/>
</g>
<g fill="none" stroke="#000" stroke-width=".29">
<path d="M332.3 41.1h.5M333.6 41.1h.5M334.9 41.1h.5M336.2 41.1h.5M337.5 41.1h.6M338.8 41.1h.6M340.2 41.1h.5M341.5 41.1h.5M342.8 41.1h.5M344.1 41.1h.5M345.4 41.1h.6M346.8 41.1h.5"/>
<path d="M348.1 41.1h.5M349.4 41.1h.5M350.7 41.1h.5M352 41.1h.6M353.3 41.1h.6M354.7 41.1h.5M356 41.1h.5M357.3 41.1h.5M358.6 41.1h.5M359.9 41.1h.6M361.3 41.1h.5M362.6 41.1h.5"/>
<path d="M363.9 41.1h.5M365.2 41.1h.5M366.5 41.1h.6M367.8 41.1h.6M369.2 41.1h.5M370.5 41.1h.5M371.8 41.1h.5M373.1 41.1h.5M374.4 41.1h.6M375.8 41.1h.5M377.1 41.1h.5M378.4 41.1h.5"/>
<path d="M379.7 41.1h.5M381 41.1h.6M382.3 41.1h.6M383.7 41.1h.5M385 41.1h.5M386.3 41.1h.5M387.6 41.1h.6M388.9 41.1h.6M390.3 41.1h.5M391.6 41.1h.5M392.9 41.1h.5M394.2 41.1h.5"/>
<path d="M395.5 41.1h.6M396.9 41.1h.5M398.2 41.1h.5M399.5 41.1h.5M400.8 41.1h.5M402.1 41.1h.6M403.4 41.1h.6M404.8 41.1h.5M406.1 41.1h.5M407.4 41.1h.5M408.7 41.1h.5M410 41.1h.6"/>
<path d="M411.4 41.1h.5"/>
</g>
<path d="M345.4 48.3h.8v1h-.8z" fill-rule="evenodd" fill="#ff0" stroke="#000" stroke-width=".29"/>
<path d="M393.4 50.4h1.3v2.1h-1.3z" fill-rule="evenodd" fill="#00ff80" stroke="#000" stroke-width=".29"/>
<path d="M393.4 50.4h1.3v2.1h-1.3z" fill-rule="evenodd" fill="#f00" stroke="#000" stroke-width=".29"/>
<g fill="#00ff80" stroke="#000" stroke-width=".29">
<path d="M393.4 50.4l1.1 2.1h-2.1z"/>
<path d="M394.7 50.4l1.1 2.1h-2.1z"/>
</g>
<g fill="#f00" stroke="#000" stroke-width=".29">
<path d="M393.4 50.4l1.1 2.1h-2.1z"/>
<path d="M394.7 50.4l1.1 2.1h-2.1z"/>
</g>
<g fill="none" stroke="#000" stroke-width=".29">
<path d="M332.3 47.7h.5M333.6 47.7h.5M334.9 47.7h.5M336.2 47.7h.5M337.5 47.7h.6M338.8 47.7h.6M340.2 47.7h.5M341.5 47.7h.5M342.8 47.7h.5M344.1 47.7h.5M345.4 47.7h.6M346.8 47.7h.5"/>
<path d="M348.1 47.7h.5M349.4 47.7h.5M350.7 47.7h.5M352 47.7h.6M353.3 47.7h.6M354.7 47.7h.5M356 47.7h.5M357.3 47.7h.5M358.6 47.7h.5M359.9 47.7h.6M361.3 47.7h.5M362.6 47.7h.5"/>
<path d="M363.9 47.7h.5M365.2 47.7h.5M366.5 47.7h.6M367.8 47.7h.6M369.2 47.7h.5M370.5 47.7h.5M371.8 47.7h.5M373.1 47.7h.5M374.4 47.7h.6M375.8 47.7h.5M377.1 47.7h.5M378.4 47.7h.5"/>
<path d="M379.7 47.7h.5M381 47.7h.6M382.3 47.7h.6M383.7 47.7h.5M385 47.7h.5M386.3 47.7h.5M387.6 47.7h.6M388.9 47.7h.6M390.3 47.7h.5M391.6 47.7h.5M392.9 47.7h.5M394.2 47.7h.5"/>
<path d="M395.5 47.7h.6M396.9 47.7h.5M398.2 47.7h.5M399.5 47.7h.5M400.8 47.7h.5M402.1 47.7h.6M403.4 47.7h.6M404.8 47.7h.5M406.1 47.7h.5M407.4 47.7h.5M408.7 47.7h.5M410 47.7h.6"/>
<path d="M411.4 47.7h.5"/>
</g>
<path d="M345.4 54.8h.8v1.1h-.8z" fill-rule="evenodd" fill="#ff0" stroke="#000" stroke-width=".29"/>
<path d="M393.4 57h1.3v2.1h-1.3z" fill-rule="evenodd" fill="#00ff80" stroke="#000" stroke-width=".29"/>
<path d="M393.4 57h1.3v2.1h-1.3z" fill-rule="evenodd" fill="#f00" stroke="#000" stroke-width=".29"/>
<g fill="#00ff80" stroke="#000" stroke-width=".29">
<path d="M393.4 57l1.1 2.1h-2.1z"/>
<path d="M394.7 57l1.1 2.1h-2.1z"/>
</g>
<g fill="#f00" stroke="#000" stroke-width=".29">
<path d="M393.4 57l1.1 2.1h-2.1z"/>
<path d="M394.7 57l1.1 2.1h-2.1z"/>
</g>
<g fill="none" stroke="#000" stroke-width=".29">
<path d="M6.9 6.8v19h405.8v-18.9h-405.8M107.8 7.1v18.7M208.8 7.1v18.7M309.8 7.1v18.7M332.3 54.3h.5M333.6 54.3h.5M334.9 54.3h.5M336.2 54.3h.5M337.5 54.3h.6M338.8 54.3h.6M340.2 54.3h.5M341.5 54.3h.5"/>
<path d="M342.8 54.3h.5M344.1 54.3h.5M345.4 54.3h.6M346.8 54.3h.5M348.1 54.3h.5M349.4 54.3h.5M350.7 54.3h.5M352 54.3h.6M353.3 54.3h.6M354.7 54.3h.5M356 54.3h.5M357.3 54.3h.5"/>
<path d="M358.6 54.3h.5M359.9 54.3h.6M361.3 54.3h.5M362.6 54.3h.5M363.9 54.3h.5M365.2 54.3h.5M366.5 54.3h.6M367.8 54.3h.6M369.2 54.3h.5M370.5 54.3h.5M371.8 54.3h.5M373.1 54.3h.5"/>
<path d="M374.4 54.3h.6M375.8 54.3h.5M377.1 54.3h.5M378.4 54.3h.5M379.7 54.3h.5M381 54.3h.6M382.3 54.3h.6M383.7 54.3h.5M385 54.3h.5M386.3 54.3h.5M387.6 54.3h.6M388.9 54.3h.6"/>
<path d="M390.3 54.3h.5M391.6 54.3h.5M392.9 54.3h.5M394.2 54.3h.5M395.5 54.3h.6M396.9 54.3h.5M398.2 54.3h.5M399.5 54.3h.5M400.8 54.3h.5M402.1 54.3h.6M403.4 54.3h.6M404.8 54.3h.5"/>
<path d="M406.1 54.3h.5M407.4 54.3h.5M408.7 54.3h.5M410 54.3h.6M411.4 54.3h.5"/>
</g>
<g fill="#000">
<path d="M332.2 25.6h80.2v.2h-80.2zM332.2 60.9h80.2v.3h-80.2z" fill-rule="evenodd"/>
<path d="M332.2 25.8h.3v35.1h-.3zM412.2 25.8h.2v35.1h-.2z" fill-rule="evenodd"/>
</g>
<path d="M10 276.9h10.6v1h-10.6z" fill-rule="evenodd" fill="#ff0" stroke="#000" stroke-width=".29"/>
<g fill="#00ff80" stroke="#000" stroke-width=".29">
<path d="M10 281.6l1.1 2.1h-2.1z"/>
<path d="M20.6 281.6l1 2.1h-2.1z"/>
<path d="M10 281.6h10.6v2.1h-10.6z" fill-rule="evenodd"/>
</g>
<g fill="#f00" stroke="#000" stroke-width=".29">
<path d="M10 286.4l1.1 2.1h-2.1z"/>
<path d="M20.6 286.4l1 2.1h-2.1z"/>
<path d="M10 286.4h10.6v2.1h-10.6z" fill-rule="evenodd"/>
</g>
<g fill="#00f" stroke="#000" stroke-width=".29">
<path d="M57.2 276.9l1.1 2.1h-2.1z"/>
<path d="M67.8 276.9l1 2.1h-2.1z"/>
<path d="M57.2 276.9h10.6v2.1h-10.6z" fill-rule="evenodd"/>
</g>
<g fill="#c0c0c0" stroke="#000" stroke-width=".29">
<path d="M56.2 282.7l1-1.1 1.1 1.1-1.1 1z" fill-rule="evenodd"/>
<path d="M67.8 281.6l1 1.1-1 1-1.1-1z" fill-rule="evenodd"/>
</g>
<g fill="#000" stroke="#000" stroke-width=".29">
<path d="M96.2 276.9h2.2l-1.1 2.1zM106.8 276.9h2.1l-1.1 2.1z"/>
<path d="M97.3 276.9h10.5v1h-10.5z" fill-rule="evenodd"/>
<path d="M56.2 287.4l1-1 1.1 1-1.1 1.1z" fill-rule="evenodd"/>
<path d="M67.8 286.4l1 1-1 1.1-1.1-1.1z" fill-rule="evenodd"/>
</g>
<path d="M6.9 25.6v249.2h405.8v-249h-405.8M6.9 274.7v16.9h405.8v-16.8h-405.8M142.1 275v16.6M277.9 275v16.6M278.2 278.7h134.5M303 274.7v8.2M364.7 274.7v8.2M385.3 274.7v8.2M278.2 282.9h134.5" fill="none" stroke="#000" stroke-width=".29"/>
<g font-size="4.2">
<text x="117.3" y="12.4">Infrastructure Works of Area J -3rd Industrial City-</text>
<text x="125.3" y="17.7">Dammam-Phase 2 - Update 24-11-2026</text>
<text x="141.4" y="23.5">WPR UPS LEVEL 5</text>
<text x="207.5" y="285.6">5/5</text>
</g>
<g font-size="2.9">
<text x="7.4" y="28.4">Activity ID</text>
<text x="38.8" y="28.4">Activity Name</text>
<text x="149.5" y="28.4">Original</text>
<text x="164.3" y="28.4">BL Project</text>
<text x="184.3" y="28.4">BL Project</text>
<text x="206.7" y="28.4">Start</text>
<text x="224.4" y="28.4">Finish</text>
<text x="243.4" y="28.4">BL Project Total</text>
<text x="266.9" y="28.4">Earned Value</text>
<text x="295.1" y="28.4">Schedule %</text>
<text x="312" y="28.4">Performance %</text>
<text x="375" y="28.4">2027</text>
<text x="148.7" y="31.6">Duration</text>
<text x="167.7" y="31.6">Start</text>
<text x="187.2" y="31.6">Finish</text>
<text x="256.6" y="31.6">Cost</text>
<text x="272.1" y="31.6">Cost</text>
<text x="297.7" y="31.6">Complete</text>
<text x="315.4" y="31.6">Complete</text>
<text x="328.5" y="33.2">Oct</text>
<text x="335.4" y="33.2">N</text>
<text x="341" y="33.2">D</text>
<text x="345.2" y="33.2">Jan</text>
<text x="352.3" y="33.2">F</text>
<text x="357.3" y="33.2">M</text>
<text x="361.8" y="33.2">Apr</text>
<text x="368.6" y="33.2">M</text>
<text x="375" y="33.2">J</text>
<text x="379.2" y="33.2">Jul</text>
<text x="385.8" y="33.2">A</text>
<text x="391.6" y="33.2">S</text>
<text x="395.8" y="33.2">Oct</text>
<text x="402.7" y="33.2">N</text>
<text x="408.2" y="33.2">D</text>
<text x="16.1" y="37.7">HO-280</text>
<text x="38.8" y="37.7">Punch List Completion</text>
<text x="153.2" y="37.7">2</text>
<text x="164.5" y="37.7">10-Jan-27</text>
<text x="184.6" y="37.7">11-Jan-27</text>
<text x="203.3" y="37.7">29-Sep-27</text>
<text x="221.8" y="37.7">02-Oct-27</text>
<text x="256.8" y="37.7">0.00</text>
<text x="272.4" y="37.7">0.00</text>
<text x="305.9" y="37.7">0%</text>
<text x="319.6" y="37.7">0%</text>
<text x="16.1" y="44.3">HO-250</text>
<text x="38.8" y="44.3">Review B.O.Q Qty. to ensure compliance with the actual status</text>
<text x="153.2" y="44.3">5</text>
<text x="164.5" y="44.3">04-Jan-27</text>
<text x="184.6" y="44.3">09-Jan-27</text>
<text x="203.3" y="44.3">22-Sep-27</text>
<text x="221.5" y="44.3">29-Sep-27</text>
<text x="256.8" y="44.3">0.00</text>
<text x="272.4" y="44.3">0.00</text>
<text x="305.9" y="44.3">0%</text>
<text x="319.6" y="44.3">0%</text>
<text x="16.1" y="50.9">HO-260</text>
<text x="38.8" y="50.9">Review FIR Approval to ensure compliance with the actual status</text>
<text x="153.2" y="50.9">5</text>
<text x="164.5" y="50.9">04-Jan-27</text>
<text x="184.6" y="50.9">09-Jan-27</text>
<text x="203.3" y="50.9">22-Sep-27</text>
<text x="221.5" y="50.9">29-Sep-27</text>
<text x="256.8" y="50.9">0.00</text>
<text x="272.4" y="50.9">0.00</text>
<text x="305.9" y="50.9">0%</text>
<text x="319.6" y="50.9">0%</text>
<text x="16.1" y="57.5">HO-270</text>
<text x="38.8" y="57.5">Review the sample drawing to ensure compliance with the actual status</text>
<text x="153.2" y="57.5">5</text>
<text x="164.5" y="57.5">04-Jan-27</text>
<text x="184.6" y="57.5">09-Jan-27</text>
<text x="203.3" y="57.5">22-Sep-27</text>
<text x="221.5" y="57.5">29-Sep-27</text>
<text x="256.8" y="57.5">0.00</text>
<text x="272.4" y="57.5">0.00</text>
<text x="305.9" y="57.5">0%</text>
<text x="319.6" y="57.5">0%</text>
<text x="22.9" y="279">Primary Baseline</text>
<text x="70.1" y="279">Actual Work</text>
<text x="110.2" y="279">Summary</text>
<text x="278.7" y="281.9">24-Nov-26</text>
<text x="287.4" y="277.7">Date</text>
<text x="303.5" y="281.9">Third Industrial City</text>
<text x="328.5" y="277.7">Revision</text>
<text x="369.4" y="277.7">Checked</text>
<text x="392.9" y="277.7">Approved</text>
<text x="22.9" y="283.7">Remaining Work</text>
<text x="70.1" y="283.7">Baseline Milestone</text>
<text x="22.9" y="288.5">Critical Remaining Work</text>
<text x="70.1" y="288.5">Milestone</text>
</g>
</svg>
